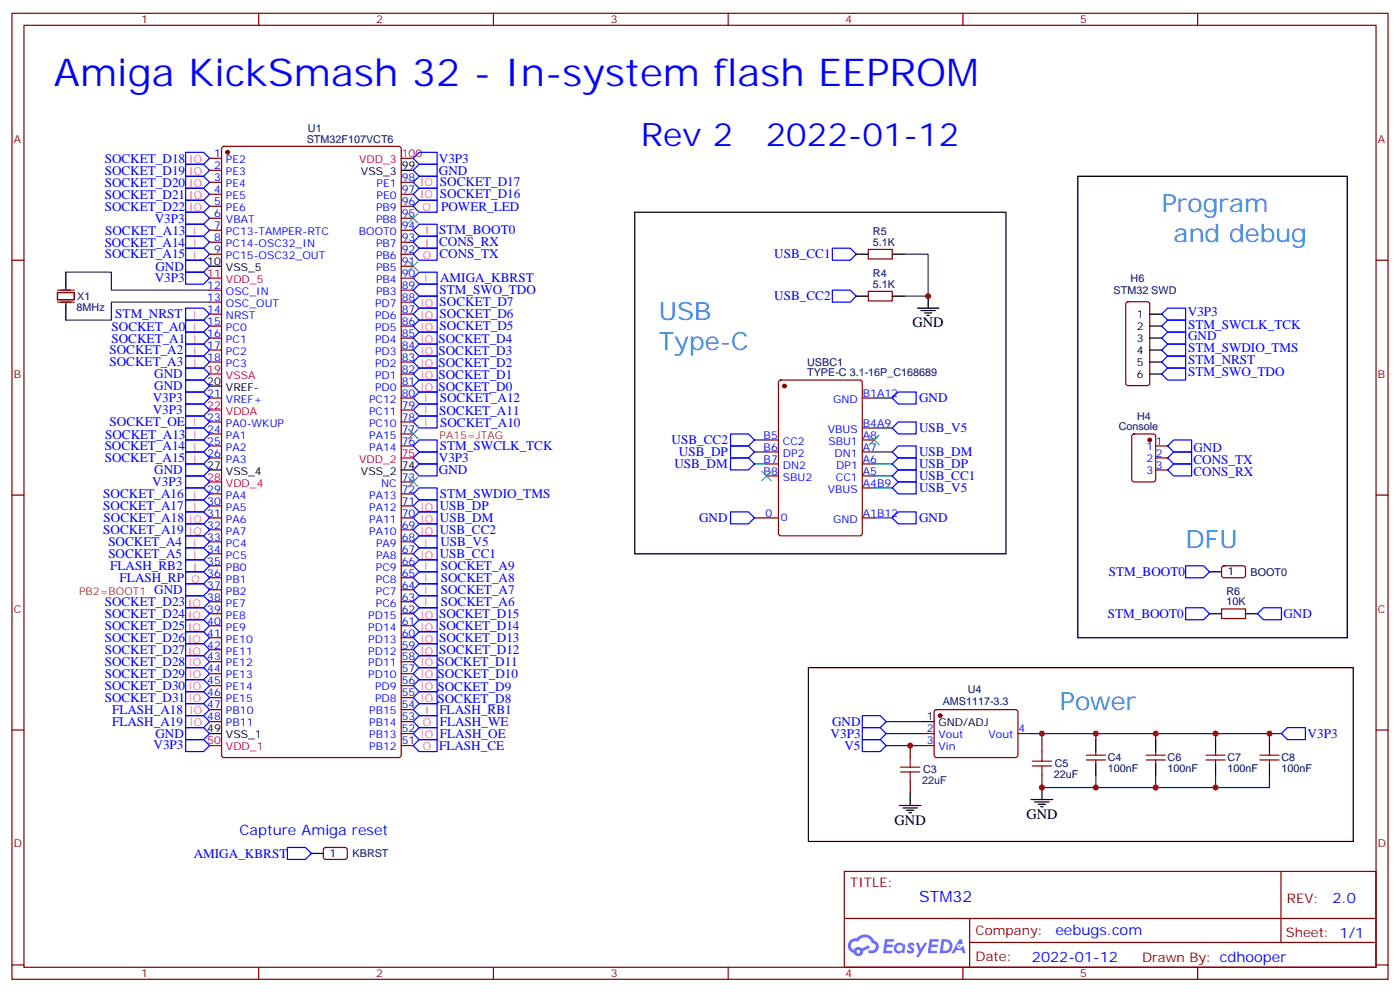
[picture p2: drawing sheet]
<svg xmlns="http://www.w3.org/2000/svg" width="412mm" height="292mm" viewBox="0 0 412 292" stroke-linecap="round" stroke-linejoin="round" font-family="sans-serif">
<g fill="none" stroke="#00f" stroke-width=".35">
<path d="M121.7 81.9l1.8-1.8h5.3v3.5h-5.3zM123.5 118.9h5.3v3.5h-5.3l-1.8-1.7zM123.5 115.4h5.3v3.5h-5.3l-1.8-1.7zM121.7 124.2l1.8-1.8h5.3v3.6h-5.3zM121.7 159.5l1.8-1.8h5.3v3.6h-5.3zM121.7 152.4l1.8-1.7h5.3v3.5h-5.3zM121.7 148.9l1.8-1.8h5.3v3.6h-5.3zM123.5 143.6h5.3v3.5h-5.3l-1.8-1.7zM54.7 178.9h5.3l1.7 1.8-1.7 1.7h-5.3zM54.7 175.4h5.3l1.7 1.7-1.7 1.8h-5.3zM121.7 177.1l1.8-1.7h5.3v3.5h-5.3zM121.7 173.6l1.8-1.8h5.3v3.6h-5.3z"/>
<path d="M121.7 170.1l1.8-1.8h5.3v3.5h-5.3zM121.7 166.5l1.8-1.7h5.3v3.5h-5.3zM121.7 163l1.8-1.7h5.3v3.5h-5.3zM54.7 189.5h5.3l1.7 1.7-1.7 1.8h-5.3zM54.7 185.9h5.3l1.7 1.8-1.7 1.8h-5.3zM54.7 182.4h5.3l1.7 1.8-1.7 1.7h-5.3zM54.7 193h5.3l1.7 1.8-1.7 1.7h-5.3zM54.7 196.5h5.3l1.7 1.8-1.7 1.8h-5.3zM54.7 200.1h5.3l1.7 1.7-1.7 1.8h-5.3zM54.7 203.6h5.3l1.7 1.8-1.7 1.7h-5.3zM54.7 207.1h5.3l1.7 1.8-1.7 1.7h-5.3zM54.7 210.6h5.3l1.7 1.8-1.7 1.8h-5.3z"/>
</g>
<g fill="none" stroke="#870000" stroke-width=".35">
<path d="M3.5 3.9h405.4v284.4h-405.4zM7.1 7.4h398.2v277.3h-398.2zM76.2 3.9v3.5M145.3 3.9v3.5M214.5 3.9v3.5M283.6 3.9v3.5M352.8 3.9v3.5M3.5 76.6h3.6M405.3 76.6h3.6M3.5 145.7h3.6M405.3 145.7h3.6M3.5 214.9h3.6"/>
<path d="M405.3 214.9h3.6M248.7 256.5h156.6v28.2h-156.6zM377.3 256.5v20.9M248.7 270.4h156.5M285.6 277.4h119.6M285.6 270.4v14.1M3.5 284h3.6M76.2 284.7v3.6M145.3 284.7v3.6M214.5 284.7v3.6M283.6 284.7v3.6M352.8 284.7v3.6"/>
<path d="M405.3 284h3.6"/>
</g>
<g fill="#5487ff">
<path d="M267.7 277.7a1.22 1.22 0 0 1 1.7 .2l-.4 .6a.47 .47 0 0 0-.3-.4 .47 .47 0 0 0-.5 .2l.1 .2a1.14 1.14 0 0 1 .8 1.8 1.14 1.14 0 0 1-1.9 0l-.2-.2 .5-.6 .7 .5a.29 .29 0 0 0 .3-.3 .29 .29 0 0 0-.2-.3 1.04 1.04 0 0 1-.6-1.7z"/>
<path d="M260.7 276.4h2.4l.3 .2-.2 .5-1.8 .1-.1 .8h1.5l.3 .4-.3 .4h-1.6l-.2 1.1h1.7l.2 .3-.2 .3-2.6 .1z"/>
<path d="M273.8 276.4h2.4l.3 .2-.1 .5-1.8 .1-.2 .8h1.6l.3 .4-.4 .4h-1.6l-.1 1.1h1.7l.2 .3-.2 .3-2.6 .1z"/>
<path d="M282.6 276.4h.7l.3 1.3-.6 .3a.69 .69 0 0 0-1 .3 .69 .69 0 0 0 .4 .9 .69 .69 0 0 0 .9-.6l.5-.2 .6 2.2h-.8l-.2-.9h-1.8l-.5 .9h-.8z"/>
<path d="M269.8 277.5h.8l.6 1.8 1.1-1.8h.9l-2.6 4.2h-.8l.9-1.5z"/>
<path d="M277.4 276.4l-.6 4.2h1.3a2.11 2.11 0 0 0 2.5-2.1 2.11 2.11 0 0 0-2.5-2.1zM278.1 277.2a1.39 1.39 0 0 1 1.7 1.4 1.39 1.39 0 0 1-1.8 1.3h-.3z"/>
<path d="M263.7 278.1a1.54 1.54 0 0 0-.1 2.1 1.54 1.54 0 0 0 2.2 .1l.6 .3 .3-2.3-.2-.3h-.4a1.49 1.49 0 0 0-2.4 .1zM264 279.1a.94 .94 0 0 1 1.8 0 .94 .94 0 0 1-1.8 0z"/>
<path d="M250.4 276.8a2.18 2.18 0 0 0 1.1 3.7 1.44 1.44 0 0 0 1.6 .9 1.44 1.44 0 0 0 1.2-1.4l2-1-.5-.8-1.9 1a1.47 1.47 0 0 0-2.4 .4 1.39 1.39 0 0 1-.7-1.9 1.39 1.39 0 0 1 2-.5 2.12 2.12 0 0 1 2.2-1.3 2.12 2.12 0 0 1 1.9 1.7 1.14 1.14 0 0 1 1.1 1.4 1.14 1.14 0 0 1-1.7 .7 .43 .43 0 0 0-.5 .4 .43 .43 0 0 0 .4 .5 1.98 1.98 0 0 0 2.5-1.2 1.98 1.98 0 0 0-1.2-2.6 3.1 3.1 0 0 0-5.3-.6l-.9 .1zM252.3 280.1a.55 .55 0 0 1 1.1 0 .55 .55 0 0 1-1.1 0z"/>
<circle cx="282.6" cy="278.5" r=".26"/>
</g>
<g fill="none" stroke="#008700" stroke-width=".35">
<path d="M266.3 74.8h7.1v12.4h-7.1M19.4 80.1h13.4v5.3h28.9M61.7 88.9h-28.9v5.3h-13.4M257.5 117.2h5.3M222.2 133h3.6M222.2 136.6h3.6M222.2 129.5h3.6M257.5 126h5.3M257.5 133h5.3M257.5 136.6h5.3M257.5 152.4h5.3M257.5 143.6h5.3"/>
<path d="M257.5 140.1h5.3M261.1 219.5h10.5M261.1 215.9h10.5M261.1 212.4h10.5M303.4 215.9h74.1M306.9 215.9v1.8M322.8 215.9v1.8M340.4 215.9v1.8M358.1 215.9v1.8M373.9 215.9v1.8M322.8 228.3v3.5M340.4 228.3v3.5h-33.5"/>
<path d="M358.1 228.3v3.5h-17.7M373.9 228.3v3.5h-15.8"/>
</g>
<g fill="none" stroke="#000" stroke-width=".35">
<path d="M118.2 50.1h3.5M317.5 51.9h79.4v135.8h-79.4zM61.7 78.4h3.6M187 62.5h109.3v100.5h-109.3zM252.2 74.8h3.6M262.8 74.8h3.5M19.4 80.1v5M19.4 89.3v4.9M252.2 87.2h3.6M262.8 87.2h3.5M270.2 90.7h6.4M271.3 91.4h4.2"/>
<path d="M272.3 92.1h2.2M273 92.8h.8M273.4 87.2v3.5M338.7 92.5h3.5M338.7 96h3.5M338.7 99.5h3.5M61.7 113.6h3.6M338.7 103h3.5M338.7 106.6h3.5M338.7 110.1h3.5M61.7 138.3h3.6M118.2 138.3h3.5"/>
<path d="M356.3 168.3h3.5M238.1 196.5h160.5v51.2h-160.5zM356.3 180.7h3.5M366.9 180.7h3.5M61.7 215.9h3.6M271.6 212.4h3.6M322.8 217.7v3.5M340.4 217.7v3.5M358.1 217.7v3.5M373.9 217.7v3.5M264.9 237.1h6.4M266 237.8h4.2"/>
<path d="M267.1 238.5h2.1M267.8 239.2h.7M268.1 233.6v3.5M303.7 235.3h6.4M304.8 236h4.2M305.9 236.7h2.1M306.6 237.5h.7M306.9 231.8v3.5M322.8 224.8v3.5M340.4 224.8v3.5M358.1 224.8v3.5M373.9 224.8v3.5"/>
<path d="M91.7 251.2h3.5"/>
</g>
<path d="M265.3 227.2h5.6M265.3 225.8h5.6M268.1 223v2.8M268.1 227.2v2.8M304.1 225.5h5.6M304.1 224h5.6M306.9 221.2v2.8M306.9 225.5v2.8" fill="none" stroke="#a10000" stroke-width=".35"/>
<g fill="none" stroke="#870000" stroke-width=".35">
<path d="M61.7 46.6h3.6M61.7 50.1h3.6M61.7 53.7h3.6M61.7 57.2h3.6M65.5 43.3l.5-.2h51.5l.6 .4 .1 178.8-.5 .6-51.7 .1-.7-.5v-178.7zM118.2 53.7h3.5M118.2 57.2h3.5M61.7 60.7h3.6M61.7 64.2h3.6M61.7 67.8h3.6M61.7 71.3h3.6M61.7 74.8h3.6"/>
<path d="M118.2 60.7h3.5M118.2 64.2h3.5M118.2 67.8h3.5M118.2 71.3h3.5M118.2 74.8h3.5M118.2 78.4h3.5M255.8 73.4h7v2.8h-7zM16.9 86.1h5v2.1h-5zM16.9 85.4h5M16.9 88.9h5M61.7 85.4h3.6M61.7 88.9h3.6"/>
<path d="M61.7 92.5h3.6M61.7 96h3.6M61.7 99.5h3.6M118.2 85.4h3.5M118.2 88.9h3.5M118.2 92.5h3.5M118.2 96h3.5M118.2 99.5h3.5M118.2 81.9h3.5M255.8 85.8h7v2.8h-7zM331.8 89l.5-.2h5.7l.6 .4 .1 23.6-.5 .7h-5.9l-.6-.5-.1-23.5zM61.7 117.2h3.6"/>
<path d="M61.7 103h3.6M61.7 106.6h3.6M118.2 117.2h3.5M118.2 103h3.5M118.2 106.6h3.5M118.2 113.6h3.5M118.2 110.1h3.5M229.5 112.1l.5-.2h23.3l.6 .4 .1 44.7-.5 .7h-23.5l-.6-.4-.1-44.7zM254 117.2h3.5M61.7 131.3h3.6M61.7 134.8h3.6M61.7 124.2h3.6"/>
<path d="M61.7 127.7h3.6M118.2 131.3h3.5M118.2 124.2h3.5M118.2 127.7h3.5M118.2 120.7h3.5M225.8 129.5h3.5M225.8 133h3.5M225.8 136.6h3.5M254 129.5h3.5M254 133h3.5M254 136.6h3.5M254 126h3.5"/>
<path d="M333.6 127.9l.5-.2h5.6l.7 .5v12.9l-.4 .7-5.9 .1-.7-.5v-13zM340.4 131.3h3.6M340.4 134.8h3.6M340.4 138.3h3.6M61.7 152.4h3.6M61.7 145.4h3.6M61.7 148.9h3.6M61.7 156h3.6M61.7 159.5h3.6M118.2 152.4h3.5M118.2 145.4h3.5M118.2 148.9h3.5"/>
<path d="M118.2 156h3.5M118.2 159.5h3.5M118.2 141.9h3.5M222.2 152.4h7.1M225.8 140.1h3.5M254 140.1h3.5M254 152.4h3.5M254 143.6h3.5M61.7 163h3.6M61.7 166.5h3.6M61.7 170.1h3.6M61.7 173.6h3.6"/>
<path d="M61.7 177.1h3.6M118.2 163h3.5M118.2 166.5h3.5M118.2 170.1h3.5M118.2 173.6h3.5M118.2 177.1h3.5M359.8 179.2h7.1v2.9h-7.1zM360.1 166.8l.4-.3 6 .1 .4 .7-.1 2.3-.6 .5-5.9-.1-.5-.6v-2.1zM61.7 180.7h3.6M61.7 184.2h3.6M61.7 187.7h3.6M61.7 191.2h3.6"/>
<path d="M61.7 194.8h3.6M61.7 198.3h3.6M118.2 180.7h3.5M118.2 184.2h3.5M118.2 187.7h3.5M118.2 191.2h3.5M118.2 194.8h3.5M118.2 198.3h3.5M61.7 201.8h3.6M61.7 205.4h3.6M61.7 208.9h3.6M61.7 212.4h3.6"/>
<path d="M118.2 215.9h3.5M118.2 219.5h3.5M118.2 201.8h3.5M118.2 205.4h3.5M118.2 208.9h3.5M118.2 212.4h3.5M268.1 219.5v3.5M271.6 215.9h3.6M271.6 219.5h3.6M275.4 209.1l.5-.2h23.5l.5 .7-.1 13-.6 .4-23.6-.1-.4-.6v-12.7zM299.9 215.9h3.5M306.9 217.7v3.5"/>
<path d="M268.1 230v3.6M306.9 228.3v3.5M320 222.3h5.6M320 223.7h5.6M322.8 221.2v1.1M322.8 223.7v1.1M337.6 222.3h5.7M337.6 223.7h5.7M340.4 221.2v1.1M340.4 223.7v1.1M355.2 222.3h5.7M355.2 223.7h5.7"/>
<path d="M358.1 221.2v1.1M358.1 223.7v1.1M371.1 222.3h5.7M371.1 223.7h5.7M373.9 221.2v1.1M373.9 223.7v1.1M95.5 249.7l.5-.3 5.9 .1 .4 .7-.1 2.3-.6 .5-5.9-.1-.5-.6v-2.1z"/>
</g>
<g fill="none" stroke="#00f" stroke-width=".35">
<path d="M54.7 58.9h5.3l1.7 1.8-1.7 1.8h-5.3zM54.7 55.4h5.3l1.7 1.8-1.7 1.7h-5.3zM54.7 51.9h5.3l1.7 1.8-1.7 1.7h-5.3zM54.7 48.4h5.3l1.7 1.7-1.7 1.8h-5.3zM54.7 44.8h5.3l1.7 1.8-1.7 1.8h-5.3zM121.7 50.1l1.8-1.7h5.3v3.5h-5.3zM121.7 46.6l1.8-1.8h5.3v3.6h-5.3zM123.5 51.9h5.3v3.5h-5.3l-1.8-1.7zM123.5 55.4h5.3v3.5h-5.3l-1.8-1.7zM54.7 76.6h5.3l1.7 1.8-1.7 1.7h-5.3zM54.7 62.5h5.3l1.7 1.7-1.7 1.8h-5.3zM54.7 73.1h5.3l1.7 1.7-1.7 1.8h-5.3z"/>
<path d="M54.7 69.5h5.3l1.7 1.8-1.7 1.8h-5.3zM54.7 66h5.3l1.7 1.8-1.7 1.7h-5.3zM121.7 71.3l1.8-1.8h5.3v3.6h-5.3zM121.7 74.8l1.8-1.7h5.3v3.5h-5.3zM121.7 67.8l1.8-1.8h5.3v3.5h-5.3zM121.7 60.7l1.8-1.8h5.3v3.6h-5.3zM245.2 73.1h5.3l1.7 1.7-1.7 1.8h-5.3zM54.7 90.7h5.3l1.7 1.8-1.7 1.7h-5.3zM54.7 80.1h5.3l1.7 1.8-1.7 1.7h-5.3zM54.7 97.8h5.3l1.7 1.7-1.7 1.8h-5.3zM54.7 94.2h5.3l1.7 1.8-1.7 1.8h-5.3zM121.7 85.4l1.8-1.8h5.3v3.6h-5.3z"/>
<path d="M121.7 92.5l1.8-1.8h5.3v3.5h-5.3zM121.7 96l1.8-1.8h5.3v3.6h-5.3zM121.7 88.9l1.8-1.7h5.3v3.5h-5.3zM121.7 99.5l1.8-1.7h5.3v3.5h-5.3zM245.2 85.4h5.3l1.7 1.8-1.7 1.7h-5.3zM342.2 92.5l1.8-1.8h5.2v3.5h-5.2zM342.2 99.5l1.8-1.7h5.2v3.5h-5.2zM342.2 96l1.8-1.8h5.2v3.6h-5.2zM54.7 108.3h5.3l1.7 1.8-1.7 1.8h-5.3zM54.7 111.9h5.3l1.7 1.7-1.7 1.8h-5.3zM54.7 115.4h5.3l1.7 1.8-1.7 1.7h-5.3zM54.7 118.9h5.3l1.7 1.8-1.7 1.7h-5.3z"/>
<path d="M54.7 101.3h5.3l1.7 1.7-1.7 1.8h-5.3zM54.7 104.8h5.3l1.7 1.8-1.7 1.7h-5.3zM121.7 113.6l1.8-1.7h5.3v3.5h-5.3zM121.7 110.1l1.8-1.8h5.3v3.6h-5.3zM121.7 106.6l1.8-1.8h5.3v3.5h-5.3zM123.5 101.3h5.3v3.5h-5.3l-1.8-1.8zM262.8 117.2l1.8-1.8h5.3v3.5h-5.3zM342.2 110.1l1.8-1.8h5.2v3.6h-5.2zM342.2 103l1.8-1.7h5.2v3.5h-5.2zM342.2 106.6l1.8-1.8h5.2v3.5h-5.2zM54.7 136.6h5.3l1.7 1.7-1.7 1.8h-5.3zM54.7 122.4h5.3l1.7 1.8-1.7 1.8h-5.3z"/>
<path d="M54.7 126h5.3l1.7 1.7-1.7 1.8h-5.3zM54.7 129.5h5.3l1.7 1.8-1.7 1.7h-5.3zM54.7 133h5.3l1.7 1.8-1.7 1.8h-5.3zM121.7 131.3l1.8-1.8h5.3v3.5h-5.3zM121.7 138.3l1.8-1.7h5.3v3.5h-5.3zM121.7 134.8l1.8-1.8h5.3v3.6h-5.3zM215.2 134.8h5.3l1.7 1.8-1.7 1.7h-5.3zM215.2 131.3h5.3l1.7 1.7-1.7 1.8h-5.3zM215.2 127.7h5.3l1.7 1.8-1.7 1.8h-5.3zM262.8 126l1.8-1.8h5.3v3.5h-5.3zM262.8 133l1.8-1.7h5.3v3.5h-5.3zM262.8 136.6l1.8-1.8h5.3v3.5h-5.3z"/>
<path d="M345.7 133h5.3v3.6h-5.3l-1.7-1.8zM345.7 136.6h5.3v3.5h-5.3l-1.7-1.8zM345.7 129.5h5.3v3.5h-5.3l-1.7-1.7zM54.7 140.1h5.3l1.7 1.8-1.7 1.7h-5.3zM54.7 157.7h5.3l1.7 1.8-1.7 1.8h-5.3zM54.7 154.2h5.3l1.7 1.8-1.7 1.7h-5.3zM54.7 150.7h5.3l1.7 1.7-1.7 1.8h-5.3zM54.7 143.6h5.3l1.7 1.8-1.7 1.7h-5.3zM54.7 147.1h5.3l1.7 1.8-1.7 1.8h-5.3zM121.7 156l1.8-1.8h5.3v3.5h-5.3zM215.2 150.7h5.3l1.7 1.7-1.7 1.8h-5.3zM262.8 143.6l1.8-1.7h5.3v3.5h-5.3z"/>
<path d="M262.8 152.4l1.8-1.7h5.3v3.5h-5.3zM262.8 140.1l1.8-1.8h5.3v3.6h-5.3zM54.7 171.8h5.3l1.7 1.8-1.7 1.8h-5.3zM54.7 161.3h5.3l1.7 1.7-1.7 1.8h-5.3zM54.7 164.8h5.3l1.7 1.7-1.7 1.8h-5.3zM54.7 168.3h5.3l1.7 1.8-1.7 1.7h-5.3zM349.2 178.9h5.3l1.8 1.8-1.8 1.7h-5.3zM349.2 166.5h5.3l1.8 1.8-1.8 1.8h-5.3zM121.7 180.7l1.8-1.8h5.3v3.5h-5.3zM123.5 182.4h5.3v3.5h-5.3l-1.8-1.7zM123.5 185.9h5.3v3.6h-5.3l-1.8-1.8zM123.5 193h5.3v3.5h-5.3l-1.8-1.7z"/>
<path d="M123.5 189.5h5.3v3.5h-5.3l-1.8-1.8zM123.5 196.5h5.3v3.6h-5.3l-1.8-1.8zM370.4 180.7l1.8-1.8h5.3v3.5h-5.3zM54.7 214.2h5.3l1.7 1.7-1.7 1.8h-5.3zM54.7 217.7h5.3l1.7 1.8-1.7 1.7h-5.3zM121.7 201.8l1.8-1.7h5.3v3.5h-5.3zM121.7 205.4l1.8-1.8h5.3v3.5h-5.3zM121.7 215.9l1.8-1.7h5.3v3.5h-5.3zM121.7 212.4l1.8-1.8h5.3v3.6h-5.3zM121.7 219.5l1.8-1.8h5.3v3.5h-5.3zM123.5 207.1h5.3v3.5h-5.3l-1.8-1.7zM254 210.6h5.3l1.8 1.8-1.8 1.8h-5.3z"/>
<path d="M254 214.2h5.3l1.8 1.7-1.8 1.8h-5.3zM254 217.7h5.3l1.8 1.8-1.8 1.7h-5.3zM377.5 215.9l1.7-1.7h5.3v3.5h-5.3zM84.7 249.4h5.3l1.7 1.8-1.7 1.8h-5.3z"/>
</g>
<g fill="#870000" stroke="#870000" stroke-width=".35">
<circle cx="276.9" cy="210.6" r=".53"/>
<circle cx="231.1" cy="113.6" r=".53"/>
<circle cx="338.7" cy="129.5" r=".53"/>
<circle cx="67" cy="44.8" r=".53"/>
</g>
<path d="M120.3 62.8l2.8 2.9M120.3 76.9l2.8 2.9M123.1 62.8l-2.8 2.9M123.1 76.9l-2.8 2.9M120.3 126.3l2.8 2.9M123.1 126.3l-2.8 2.9M224.4 138.7l2.8 2.8M227.2 138.7l-2.8 2.8M256.1 128.1l2.8 2.8M258.9 128.1l-2.8 2.8M120.3 140.4l2.8 2.9M123.1 140.4l-2.8 2.9" fill="none" stroke="#3c3" stroke-width=".35"/>
<path d="M118.2 46.6h3.5M61.7 81.9h3.6M61.7 110.1h3.6M61.7 120.7h3.6M118.2 134.8h3.5M61.7 141.9h3.6M61.7 219.5h3.6" fill="none" stroke="#f00" stroke-width=".35"/>
<g fill="#c00">
<circle cx="322.8" cy="231.8" r=".88"/>
<circle cx="306.9" cy="231.8" r=".88"/>
<circle cx="273.4" cy="87.2" r=".88"/>
<circle cx="340.4" cy="231.8" r=".88"/>
<circle cx="322.8" cy="215.9" r=".88"/>
<circle cx="340.4" cy="215.9" r=".88"/>
<circle cx="358.1" cy="215.9" r=".88"/>
<circle cx="306.9" cy="215.9" r=".88"/>
<circle cx="268.1" cy="219.5" r=".88"/>
<circle cx="358.1" cy="231.8" r=".88"/>
<circle cx="373.9" cy="215.9" r=".88"/>
</g>
<text font-size="11.3" fill="#00f" x="15.9" y="25.4">Amiga KickSmash 32 - In-system flash EEPROM</text>
<g font-size="9.5" fill="#00f">
<text x="188.7" y="43.1">Rev 2</text>
<text x="225.6" y="43.1">2022-01-12</text>
</g>
<g font-size="7.4" fill="#09f">
<text x="342.2" y="62.5">Program</text>
<text x="345.7" y="71.3">and debug</text>
<text x="194" y="94.2">USB</text>
<text x="194" y="103">Type-C</text>
<text x="349.2" y="161.3">DFU</text>
<text x="312.2" y="208.9">Power</text>
</g>
<text font-size="4.6" fill="#00f" x="270.8" y="265.5">STM32</text>
<g font-size="4.2">
<text x="268.8" y="96.3">GND</text>
<text x="263.5" y="242.7">GND</text>
<text x="302.3" y="241">GND</text>
</g>
<g font-size="4.2" fill="#00f">
<text x="70.6" y="245.9">Capture Amiga reset</text>
<text x="392.5" y="265.8">2.0</text>
<text x="310.9" y="275.3">eebugs.com</text>
<text x="304" y="283.1">2022-01-12</text>
</g>
<g font-size="3.9" fill="#00f">
<text x="30.8" y="47.9">SOCKET_D18</text>
<text x="129.3" y="47.9">V3P3</text>
<text x="30.8" y="51.4">SOCKET_D19</text>
<text x="129.3" y="51.4">GND</text>
<text x="30.8" y="58.5">SOCKET_D21</text>
<text x="30.8" y="55">SOCKET_D20</text>
<text x="129.6" y="54.9">SOCKET_D17</text>
<text x="129.6" y="58.4">SOCKET_D16</text>
<text x="30.8" y="62">SOCKET_D22</text>
<text x="45.6" y="65.5">V3P3</text>
<text x="129.9" y="62">POWER_LED</text>
<text x="30.9" y="69.1">SOCKET_A13</text>
<text x="129.4" y="69">STM_BOOT0</text>
<text x="30.8" y="72.6">SOCKET_A14</text>
<text x="30.8" y="76.1">SOCKET_A15</text>
<text x="129.3" y="72.5">CONS_RX</text>
<text x="129.4" y="76">CONS_TX</text>
<text x="228.1" y="76">USB_CC1</text>
<text x="45.6" y="83.1">V3P3</text>
<text x="45.8" y="79.6">GND</text>
<text x="129.6" y="83.1">AMIGA_KBRST</text>
<text x="129.4" y="86.7">STM_SWO_TDO</text>
<text x="228.1" y="88.4">USB_CC2</text>
<text x="34" y="93.7">STM_NRST</text>
<text x="129.5" y="93.7">SOCKET_D6</text>
<text x="129.5" y="90.2">SOCKET_D7</text>
<text x="349.9" y="93">V3P3</text>
<text x="32.8" y="100.8">SOCKET_A1</text>
<text x="32.8" y="97.3">SOCKET_A0</text>
<text x="129.2" y="100.9">SOCKET_D4</text>
<text x="129.5" y="97.3">SOCKET_D5</text>
<text x="350" y="100.2">GND</text>
<text x="350" y="96.7">STM_SWCLK_TCK</text>
<text x="32.3" y="104.3">SOCKET_A2</text>
<text x="32.3" y="107.8">SOCKET_A3</text>
<text x="129.2" y="108">SOCKET_D2</text>
<text x="129.2" y="104.4">SOCKET_D3</text>
<text x="350" y="103.8">STM_SWDIO_TMS</text>
<text x="350" y="107.3">STM_NRST</text>
<text x="45.4" y="111.4">GND</text>
<text x="129.2" y="111.5">SOCKET_D1</text>
<text x="350" y="110.8">STM_SWO_TDO</text>
<text x="45" y="118.4">V3P3</text>
<text x="45.4" y="114.9">GND</text>
<text x="129.2" y="115">SOCKET_D0</text>
<text x="129.5" y="118.4">SOCKET_A12</text>
<text x="270.7" y="118.4">GND</text>
<text x="32.3" y="125.5">SOCKET_OE</text>
<text x="45" y="121.9">V3P3</text>
<text x="129.3" y="122">SOCKET_A11</text>
<text x="129.6" y="125.7">SOCKET_A10</text>
<text x="30.9" y="129.1">SOCKET_A13</text>
<text x="197.8" y="130.8">USB_CC2</text>
<text x="270.7" y="127.2">USB_V5</text>
<text x="30.8" y="132.6">SOCKET_A14</text>
<text x="30.8" y="136.1">SOCKET_A15</text>
<text x="129.3" y="136.1">V3P3</text>
<text x="129.6" y="132.5">STM_SWCLK_TCK</text>
<text x="198.7" y="137.8">USB_DM</text>
<text x="200" y="134.3">USB_DP</text>
<text x="270.7" y="134.3">USB_DM</text>
<text x="270.7" y="137.8">USB_DP</text>
<text x="351.5" y="136.6">CONS_TX</text>
<text x="351.5" y="133">GND</text>
<text x="44.9" y="143.1">V3P3</text>
<text x="45.4" y="139.6">GND</text>
<text x="129.3" y="139.6">GND</text>
<text x="270.7" y="141.3">USB_CC1</text>
<text x="351.5" y="140.1">CONS_RX</text>
<text x="30.4" y="146.7">SOCKET_A16</text>
<text x="129.6" y="146.6">STM_SWDIO_TMS</text>
<text x="270.7" y="144.9">USB_V5</text>
<text x="30.4" y="150.2">SOCKET_A17</text>
<text x="30.5" y="153.7">SOCKET_A18</text>
<text x="129.5" y="150.2">USB_DP</text>
<text x="129.6" y="153.7">USB_DM</text>
<text x="205.9" y="153.7">GND</text>
<text x="270.7" y="153.7">GND</text>
<text x="30.4" y="157.2">SOCKET_A19</text>
<text x="31.9" y="160.7">SOCKET_A4</text>
<text x="129.5" y="157.2">USB_CC2</text>
<text x="129.7" y="160.8">USB_V5</text>
<text x="31.9" y="164.3">SOCKET_A5</text>
<text x="32.5" y="167.8">FLASH_RB2</text>
<text x="129.5" y="164.3">USB_CC1</text>
<text x="129.9" y="167.8">SOCKET_A9</text>
<text x="35.2" y="171.3">FLASH_RP</text>
<text x="129.9" y="171.3">SOCKET_A8</text>
<text x="326.7" y="169.6">STM_BOOT0</text>
<text x="30.8" y="178.4">SOCKET_D23</text>
<text x="45.4" y="174.9">GND</text>
<text x="129.9" y="178.4">SOCKET_A6</text>
<text x="129.9" y="174.9">SOCKET_A7</text>
<text x="30.8" y="185.5">SOCKET_D25</text>
<text x="30.8" y="182">SOCKET_D24</text>
<text x="129.3" y="185.4">SOCKET_D14</text>
<text x="129.3" y="181.9">SOCKET_D15</text>
<text x="326.3" y="181.9">STM_BOOT0</text>
<text x="378" y="182">GND</text>
<text x="30.8" y="189">SOCKET_D26</text>
<text x="129.3" y="189">SOCKET_D13</text>
<text x="30.8" y="192.5">SOCKET_D27</text>
<text x="30.8" y="196.1">SOCKET_D28</text>
<text x="128.8" y="196">SOCKET_D11</text>
<text x="129.3" y="192.5">SOCKET_D12</text>
<text x="30.8" y="199.6">SOCKET_D29</text>
<text x="30.8" y="203.1">SOCKET_D30</text>
<text x="128.9" y="203.3">SOCKET_D9</text>
<text x="128.9" y="199.6">SOCKET_D10</text>
<text x="30.8" y="206.7">SOCKET_D31</text>
<text x="128.9" y="206.8">SOCKET_D8</text>
<text x="33" y="210.1">FLASH_A18</text>
<text x="33" y="213.7">FLASH_A19</text>
<text x="129.4" y="210.2">FLASH_RB1</text>
<text x="129.5" y="213.7">FLASH_WE</text>
<text x="245.1" y="213.6">GND</text>
<text x="45.2" y="220.4">V3P3</text>
<text x="45.8" y="217.2">GND</text>
<text x="129.3" y="220.7">FLASH_CE</text>
<text x="129.6" y="217.2">FLASH_OE</text>
<text x="244.7" y="217.2">V3P3</text>
<text x="248.8" y="220.7">V5</text>
<text x="385.2" y="217.1">V3P3</text>
<text x="57.1" y="252.5">AMIGA_KBRST</text>
</g>
<g font-size="3.9" fill="#800">
<text x="250.5" y="261.1">TITLE:</text>
<text x="379.1" y="265.8">REV:</text>
<text x="287.4" y="275.3">Company:</text>
<text x="378.7" y="275.9">Sheet: 1/1</text>
<text x="287.4" y="283">Date:</text>
<text x="336.4" y="283.1">Drawn By: cdhooper</text>
</g>
<g font-size="3.2" fill="#800">
<text x="41.6" y="6.9">1</text>
<text x="110.8" y="6.9">2</text>
<text x="179.9" y="6.9">3</text>
<text x="249.1" y="6.9">4</text>
<text x="318.2" y="6.9">5</text>
<text x="4.1" y="42">A</text>
<text x="405.9" y="42">A</text>
<text x="4.1" y="111.2">B</text>
<text x="405.9" y="111.2">B</text>
<text x="4.1" y="180.3">C</text>
<text x="405.9" y="180.3">C</text>
<text x="4.1" y="249.4">D</text>
<text x="405.9" y="249.4">D</text>
<text x="41.6" y="287.7">1</text>
<text x="110.8" y="287.7">2</text>
<text x="179.9" y="287.7">3</text>
<text x="249.1" y="287.7">4</text>
<text x="318.2" y="287.7">5</text>
</g>
<g font-size="3.2" fill="#000080">
<text x="90.7" y="38.8">U1</text>
<text x="90.4" y="42">STM32F107VCT6</text>
<text x="257.2" y="69.2">R5</text>
<text x="257.2" y="72.4">5.1K</text>
<text x="257.2" y="81.5">R4</text>
<text x="333" y="83">H6</text>
<text x="22.8" y="88.3">X1</text>
<text x="257.2" y="84.7">5.1K</text>
<text x="328" y="86.5">STM32 SWD</text>
<text x="22.6" y="91.5">8MHz</text>
<text x="237.8" y="107.6">USBC1</text>
<text x="237.8" y="110.8">TYPE-C 3.1-16P_C168689</text>
<text x="334.9" y="123.6">H4</text>
<text x="329.5" y="126.5">Console</text>
<text x="368.4" y="169.4">BOOT0</text>
<text x="361.3" y="178.2">10K</text>
<text x="361.3" y="175">R6</text>
<text x="277.7" y="207.5">AMS1117-3.3</text>
<text x="285.1" y="204">U4</text>
<text x="271.9" y="227.7">C3</text>
<text x="310.7" y="225.9">C5</text>
<text x="326.3" y="227.4">100nF</text>
<text x="326.3" y="224.1">C4</text>
<text x="344" y="227.4">100nF</text>
<text x="344" y="224.1">C6</text>
<text x="361.6" y="227.4">100nF</text>
<text x="361.6" y="224.1">C7</text>
<text x="377.5" y="227.4">100nF</text>
<text x="377.5" y="224.1">C8</text>
<text x="271.6" y="230.9">22uF</text>
<text x="310.4" y="229.1">22uF</text>
<text x="103.9" y="252.3">KBRST</text>
</g>
<g font-size="3.2" fill="#00f">
<text x="63.1" y="46.2">1</text>
<text x="63.1" y="49.8">2</text>
<text x="63.1" y="53.3">3</text>
<text x="66.6" y="48">PE2</text>
<text x="66.6" y="51.5">PE3</text>
<text x="118.4" y="53.3">98</text>
<text x="63.1" y="56.8">4</text>
<text x="66.6" y="55.1">PE4</text>
<text x="66.6" y="58.6">PE5</text>
<text x="110.9" y="58.6">PE0</text>
<text x="110.9" y="55.1">PE1</text>
<text x="118.4" y="56.8">97</text>
<text x="63.1" y="60.4">5</text>
<text x="63.1" y="63.9">6</text>
<text x="66.6" y="62.1">PE6</text>
<text x="66.6" y="65.7">VBAT</text>
<text x="110.8" y="65.7">PB8</text>
<text x="110.8" y="62.1">PB9</text>
<text x="118.4" y="63.9">95</text>
<text x="118.4" y="60.4">96</text>
<text x="63.1" y="67.4">7</text>
<text x="63.1" y="70.9">8</text>
<text x="66.6" y="69.2">PC13-TAMPER-RTC</text>
<text x="105.7" y="69.2">BOOT0</text>
<text x="118.4" y="70.9">93</text>
<text x="118.4" y="67.4">94</text>
<text x="63.1" y="74.5">9</text>
<text x="66.6" y="72.7">PC14-OSC32_IN</text>
<text x="66.6" y="76.2">PC15-OSC32_OUT</text>
<text x="110.8" y="76.2">PB6</text>
<text x="110.8" y="72.7">PB7</text>
<text x="118.4" y="78">91</text>
<text x="118.4" y="74.5">92</text>
<text x="110.8" y="83.3">PB4</text>
<text x="110.8" y="79.8">PB5</text>
<text x="118.4" y="81.5">90</text>
<text x="61.1" y="85.1">12</text>
<text x="61.1" y="88.6">13</text>
<text x="66.6" y="86.8">OSC_IN</text>
<text x="110.8" y="86.8">PB3</text>
<text x="118.4" y="88.6">88</text>
<text x="118.4" y="85.1">89</text>
<text x="61.1" y="92.1">14</text>
<text x="61.1" y="95.6">15</text>
<text x="66.6" y="90.3">OSC_OUT</text>
<text x="66.6" y="93.9">NRST</text>
<text x="110.5" y="93.9">PD6</text>
<text x="110.5" y="90.3">PD7</text>
<text x="118.4" y="95.6">86</text>
<text x="118.4" y="92.1">87</text>
<text x="61.1" y="99.2">16</text>
<text x="66.6" y="97.4">PC0</text>
<text x="66.6" y="100.9">PC1</text>
<text x="110.5" y="100.9">PD4</text>
<text x="110.5" y="97.4">PD5</text>
<text x="118.4" y="99.2">85</text>
<text x="61.1" y="102.7">17</text>
<text x="61.1" y="106.2">18</text>
<text x="66.6" y="104.5">PC2</text>
<text x="66.6" y="108">PC3</text>
<text x="110.5" y="108">PD2</text>
<text x="110.5" y="104.5">PD3</text>
<text x="118.4" y="106.2">83</text>
<text x="118.4" y="102.7">84</text>
<text x="110.5" y="111.5">PD1</text>
<text x="118.4" y="113.3">81</text>
<text x="118.4" y="109.7">82</text>
<text x="61.1" y="116.8">21</text>
<text x="66.6" y="118.6">VREF+</text>
<text x="108.7" y="118.6">PC12</text>
<text x="110.5" y="115">PD0</text>
<text x="118.4" y="116.8">80</text>
<text x="245.4" y="118.6">GND</text>
<text x="254.2" y="116.8">B1A12</text>
<text x="61.1" y="123.9">23</text>
<text x="66.6" y="125.6">PA0-WKUP</text>
<text x="108.7" y="125.6">PC10</text>
<text x="108.7" y="122.1">PC11</text>
<text x="118.4" y="123.9">78</text>
<text x="118.4" y="120.3">79</text>
<text x="254.2" y="125.6">B4A9</text>
<text x="61.1" y="127.4">24</text>
<text x="61.1" y="130.9">25</text>
<text x="66.6" y="129.2">PA1</text>
<text x="108.8" y="129.2">PA15</text>
<text x="118.4" y="130.9">76</text>
<text x="118.4" y="127.4">77</text>
<text x="224.9" y="129.2">B5</text>
<text x="230.6" y="130.9">CC2</text>
<text x="243.9" y="127.4">VBUS</text>
<text x="244" y="130.9">SBU1</text>
<text x="254.2" y="129.2">A8</text>
<text x="340.4" y="130.9">1</text>
<text x="61.1" y="134.4">26</text>
<text x="66.6" y="132.7">PA2</text>
<text x="66.6" y="136.2">PA3</text>
<text x="108.8" y="132.7">PA14</text>
<text x="224.9" y="132.7">B6</text>
<text x="224.9" y="136.2">B7</text>
<text x="230.6" y="134.4">DP2</text>
<text x="230.6" y="138">DN2</text>
<text x="245.9" y="134.4">DN1</text>
<text x="246.3" y="138">DP1</text>
<text x="254.2" y="136.2">A6</text>
<text x="254.2" y="132.7">A7</text>
<text x="337.7" y="132.3">1</text>
<text x="337.7" y="135.9">2</text>
<text x="340.4" y="134.4">2</text>
<text x="340.4" y="138">3</text>
<text x="112.3" y="143.3">NC</text>
<text x="118.4" y="141.5">73</text>
<text x="224.9" y="139.7">B8</text>
<text x="230.6" y="141.5">SBU2</text>
<text x="246.2" y="141.5">CC1</text>
<text x="254.2" y="143.3">A4B9</text>
<text x="254.2" y="139.7">A5</text>
<text x="337.7" y="139.4">3</text>
<text x="61.1" y="145">29</text>
<text x="61.1" y="148.6">30</text>
<text x="66.6" y="146.8">PA4</text>
<text x="108.8" y="146.8">PA13</text>
<text x="118.4" y="148.6">71</text>
<text x="118.4" y="145">72</text>
<text x="243.9" y="145">VBUS</text>
<text x="61.1" y="152.1">31</text>
<text x="61.1" y="155.6">32</text>
<text x="66.6" y="150.3">PA5</text>
<text x="66.6" y="153.8">PA6</text>
<text x="108.8" y="153.8">PA11</text>
<text x="108.8" y="150.3">PA12</text>
<text x="118.4" y="155.6">69</text>
<text x="118.4" y="152.1">70</text>
<text x="225.5" y="152.1">0</text>
<text x="230" y="153.5">0</text>
<text x="245.4" y="153.8">GND</text>
<text x="254.2" y="152.1">A1B12</text>
<text x="61.1" y="159.1">33</text>
<text x="66.6" y="157.4">PA7</text>
<text x="66.6" y="160.9">PC4</text>
<text x="108.8" y="157.4">PA10</text>
<text x="110.8" y="160.9">PA9</text>
<text x="118.4" y="159.1">68</text>
<text x="61.1" y="162.7">34</text>
<text x="61.1" y="166.2">35</text>
<text x="66.6" y="164.4">PC5</text>
<text x="66.6" y="168">PB0</text>
<text x="110.7" y="168">PC9</text>
<text x="110.8" y="164.4">PA8</text>
<text x="118.4" y="166.2">66</text>
<text x="118.4" y="162.7">67</text>
<text x="61.1" y="169.7">36</text>
<text x="61.1" y="173.2">37</text>
<text x="66.6" y="171.5">PB1</text>
<text x="110.7" y="171.5">PC8</text>
<text x="118.4" y="173.2">64</text>
<text x="118.4" y="169.7">65</text>
<text x="61.1" y="176.8">38</text>
<text x="66.6" y="175">PB2</text>
<text x="66.6" y="178.5">PE7</text>
<text x="110.7" y="178.5">PC6</text>
<text x="110.7" y="175">PC7</text>
<text x="118.4" y="176.8">63</text>
<text x="61.1" y="180.3">39</text>
<text x="61.1" y="183.8">40</text>
<text x="66.6" y="182.1">PE8</text>
<text x="66.6" y="185.6">PE9</text>
<text x="108.5" y="185.6">PD14</text>
<text x="108.5" y="182.1">PD15</text>
<text x="118.4" y="183.8">61</text>
<text x="118.4" y="180.3">62</text>
<text x="61.1" y="187.4">41</text>
<text x="61.1" y="190.9">42</text>
<text x="66.6" y="189.1">PE10</text>
<text x="108.5" y="189.1">PD13</text>
<text x="118.4" y="190.9">59</text>
<text x="118.4" y="187.4">60</text>
<text x="61.1" y="194.4">43</text>
<text x="61.1" y="197.9">44</text>
<text x="66.6" y="192.7">PE11</text>
<text x="66.6" y="196.2">PE12</text>
<text x="108.5" y="196.2">PD11</text>
<text x="108.5" y="192.7">PD12</text>
<text x="118.4" y="197.9">57</text>
<text x="118.4" y="194.4">58</text>
<text x="61.1" y="201.5">45</text>
<text x="66.6" y="199.7">PE13</text>
<text x="66.6" y="203.2">PE14</text>
<text x="108.5" y="199.7">PD10</text>
<text x="110.5" y="203.2">PD9</text>
<text x="118.4" y="201.5">56</text>
<text x="61.1" y="205">46</text>
<text x="61.1" y="208.5">47</text>
<text x="66.6" y="206.8">PE15</text>
<text x="110.5" y="206.8">PD8</text>
<text x="118.4" y="208.5">54</text>
<text x="118.4" y="205">55</text>
<text x="61.1" y="212.1">48</text>
<text x="66.6" y="210.3">PB10</text>
<text x="66.6" y="213.8">PB11</text>
<text x="108.8" y="213.8">PB14</text>
<text x="108.8" y="210.3">PB15</text>
<text x="118.4" y="215.6">52</text>
<text x="118.4" y="212.1">53</text>
<text x="273" y="215.6">2</text>
<text x="300" y="215.6">4</text>
<text x="108.8" y="220.9">PB12</text>
<text x="108.8" y="217.3">PB13</text>
<text x="118.4" y="219.1">51</text>
<text x="273" y="219.1">3</text>
<text x="276.5" y="217.3">Vout</text>
<text x="276.5" y="220.9">Vin</text>
<text x="291.2" y="217.3">Vout</text>
</g>
<g font-size="3.2" fill="#f00">
<text x="118.4" y="46.2">100</text>
<text x="105.8" y="48">VDD_3</text>
<text x="61.1" y="81.5">11</text>
<text x="66.6" y="83.3">VDD_5</text>
<text x="61.1" y="109.7">19</text>
<text x="66.6" y="111.5">VSSA</text>
<text x="61.1" y="120.3">22</text>
<text x="66.6" y="122.1">VDDA</text>
<text x="105.8" y="136.2">VDD_2</text>
<text x="118.4" y="134.4">75</text>
<text x="61.1" y="141.5">28</text>
<text x="66.6" y="143.3">VDD_4</text>
<text x="61.1" y="219.1">50</text>
<text x="66.6" y="220.9">VDD_1</text>
</g>
<g font-size="3.2" fill="#f0f">
<text x="55.7" y="51.5">IO</text>
<text x="55.7" y="48">IO</text>
<text x="55.7" y="58.6">IO</text>
<text x="55.7" y="55.1">IO</text>
<text x="123.7" y="54.9">IO</text>
<text x="123.7" y="58.4">IO</text>
<text x="55.7" y="62.1">IO</text>
<text x="124.5" y="62.1">O</text>
<text x="56.8" y="69.2">I</text>
<text x="125.3" y="69">I</text>
<text x="56.8" y="72.7">I</text>
<text x="56.8" y="76.2">I</text>
<text x="124.5" y="76.2">O</text>
<text x="125.2" y="72.7">I</text>
<text x="124.9" y="83.1">I</text>
<text x="56.8" y="93.9">I</text>
<text x="123.8" y="93.9">IO</text>
<text x="123.8" y="90.3">IO</text>
<text x="56.8" y="97.4">I</text>
<text x="56.8" y="100.9">I</text>
<text x="123.8" y="100.9">IO</text>
<text x="123.8" y="97.4">IO</text>
<text x="56.8" y="104.5">I</text>
<text x="56.8" y="108">I</text>
<text x="123.8" y="108">IO</text>
<text x="123.8" y="104.5">IO</text>
<text x="123.8" y="111.5">IO</text>
<text x="123.8" y="115">IO</text>
<text x="124.9" y="118.5">I</text>
<text x="56.8" y="125.5">I</text>
<text x="124.9" y="122">I</text>
<text x="124.9" y="125.5">I</text>
<text x="56.8" y="129.2">I</text>
<text x="56.8" y="136.2">I</text>
<text x="56.8" y="132.7">I</text>
<text x="56.8" y="146.8">I</text>
<text x="55.6" y="153.8">IO</text>
<text x="56.8" y="150.3">I</text>
<text x="123.8" y="153.8">IO</text>
<text x="123.8" y="150.3">IO</text>
<text x="55.6" y="157.4">IO</text>
<text x="56.8" y="160.9">I</text>
<text x="123.8" y="157.4">IO</text>
<text x="124.9" y="160.9">I</text>
<text x="56.8" y="164.4">I</text>
<text x="56.9" y="168">I</text>
<text x="123.8" y="164.4">IO</text>
<text x="124.9" y="167.8">I</text>
<text x="56.4" y="171.5">O</text>
<text x="124.9" y="171.3">I</text>
<text x="55.4" y="178.5">IO</text>
<text x="124.9" y="174.9">I</text>
<text x="124.9" y="178.4">I</text>
<text x="55.4" y="185.6">IO</text>
<text x="55.4" y="182.1">IO</text>
<text x="123.8" y="185.6">IO</text>
<text x="123.8" y="182.1">IO</text>
<text x="55.4" y="189.1">IO</text>
<text x="123.8" y="189.1">IO</text>
<text x="55.4" y="192.7">IO</text>
<text x="55.5" y="196.1">IO</text>
<text x="123.8" y="196.2">IO</text>
<text x="123.8" y="192.7">IO</text>
<text x="55.5" y="199.6">IO</text>
<text x="55.5" y="203.1">IO</text>
<text x="123.8" y="203.2">IO</text>
<text x="123.8" y="199.7">IO</text>
<text x="55.5" y="206.7">IO</text>
<text x="123.8" y="206.8">IO</text>
<text x="55.8" y="213.8">IO</text>
<text x="55.8" y="210.3">IO</text>
<text x="124.5" y="213.8">O</text>
<text x="125.2" y="210.1">I</text>
<text x="123.8" y="217.3">IO</text>
<text x="124.5" y="220.9">O</text>
</g>
<g font-size="3.2">
<text x="106.3" y="51.5">VSS_3</text>
<text x="118.4" y="49.8">99</text>
<text x="61.1" y="78">10</text>
<text x="66.6" y="79.8">VSS_5</text>
<text x="334.9" y="93.6">1</text>
<text x="334.9" y="97.2">2</text>
<text x="334.9" y="100.7">3</text>
<text x="334.9" y="104.2">4</text>
<text x="334.9" y="107.8">5</text>
<text x="61.1" y="113.3">20</text>
<text x="334.9" y="111.3">6</text>
<text x="66.6" y="115">VREF-</text>
<text x="61.1" y="138">27</text>
<text x="118.4" y="138">74</text>
<text x="66.6" y="139.7">VSS_4</text>
<text x="106.3" y="139.7">VSS_2</text>
<text x="361.6" y="169.4">1</text>
<text x="61.1" y="215.6">49</text>
<text x="273" y="212.1">1</text>
<text x="276.5" y="213.8">GND/ADJ</text>
<text x="66.6" y="217.3">VSS_1</text>
<text x="97" y="252.3">1</text>
</g>
<g font-size="3.2" fill="#c60">
<text x="129.5" y="129.2">PA15=JTAG</text>
<text x="23.3" y="175">PB2=BOOT1</text>
</g>
</svg>
